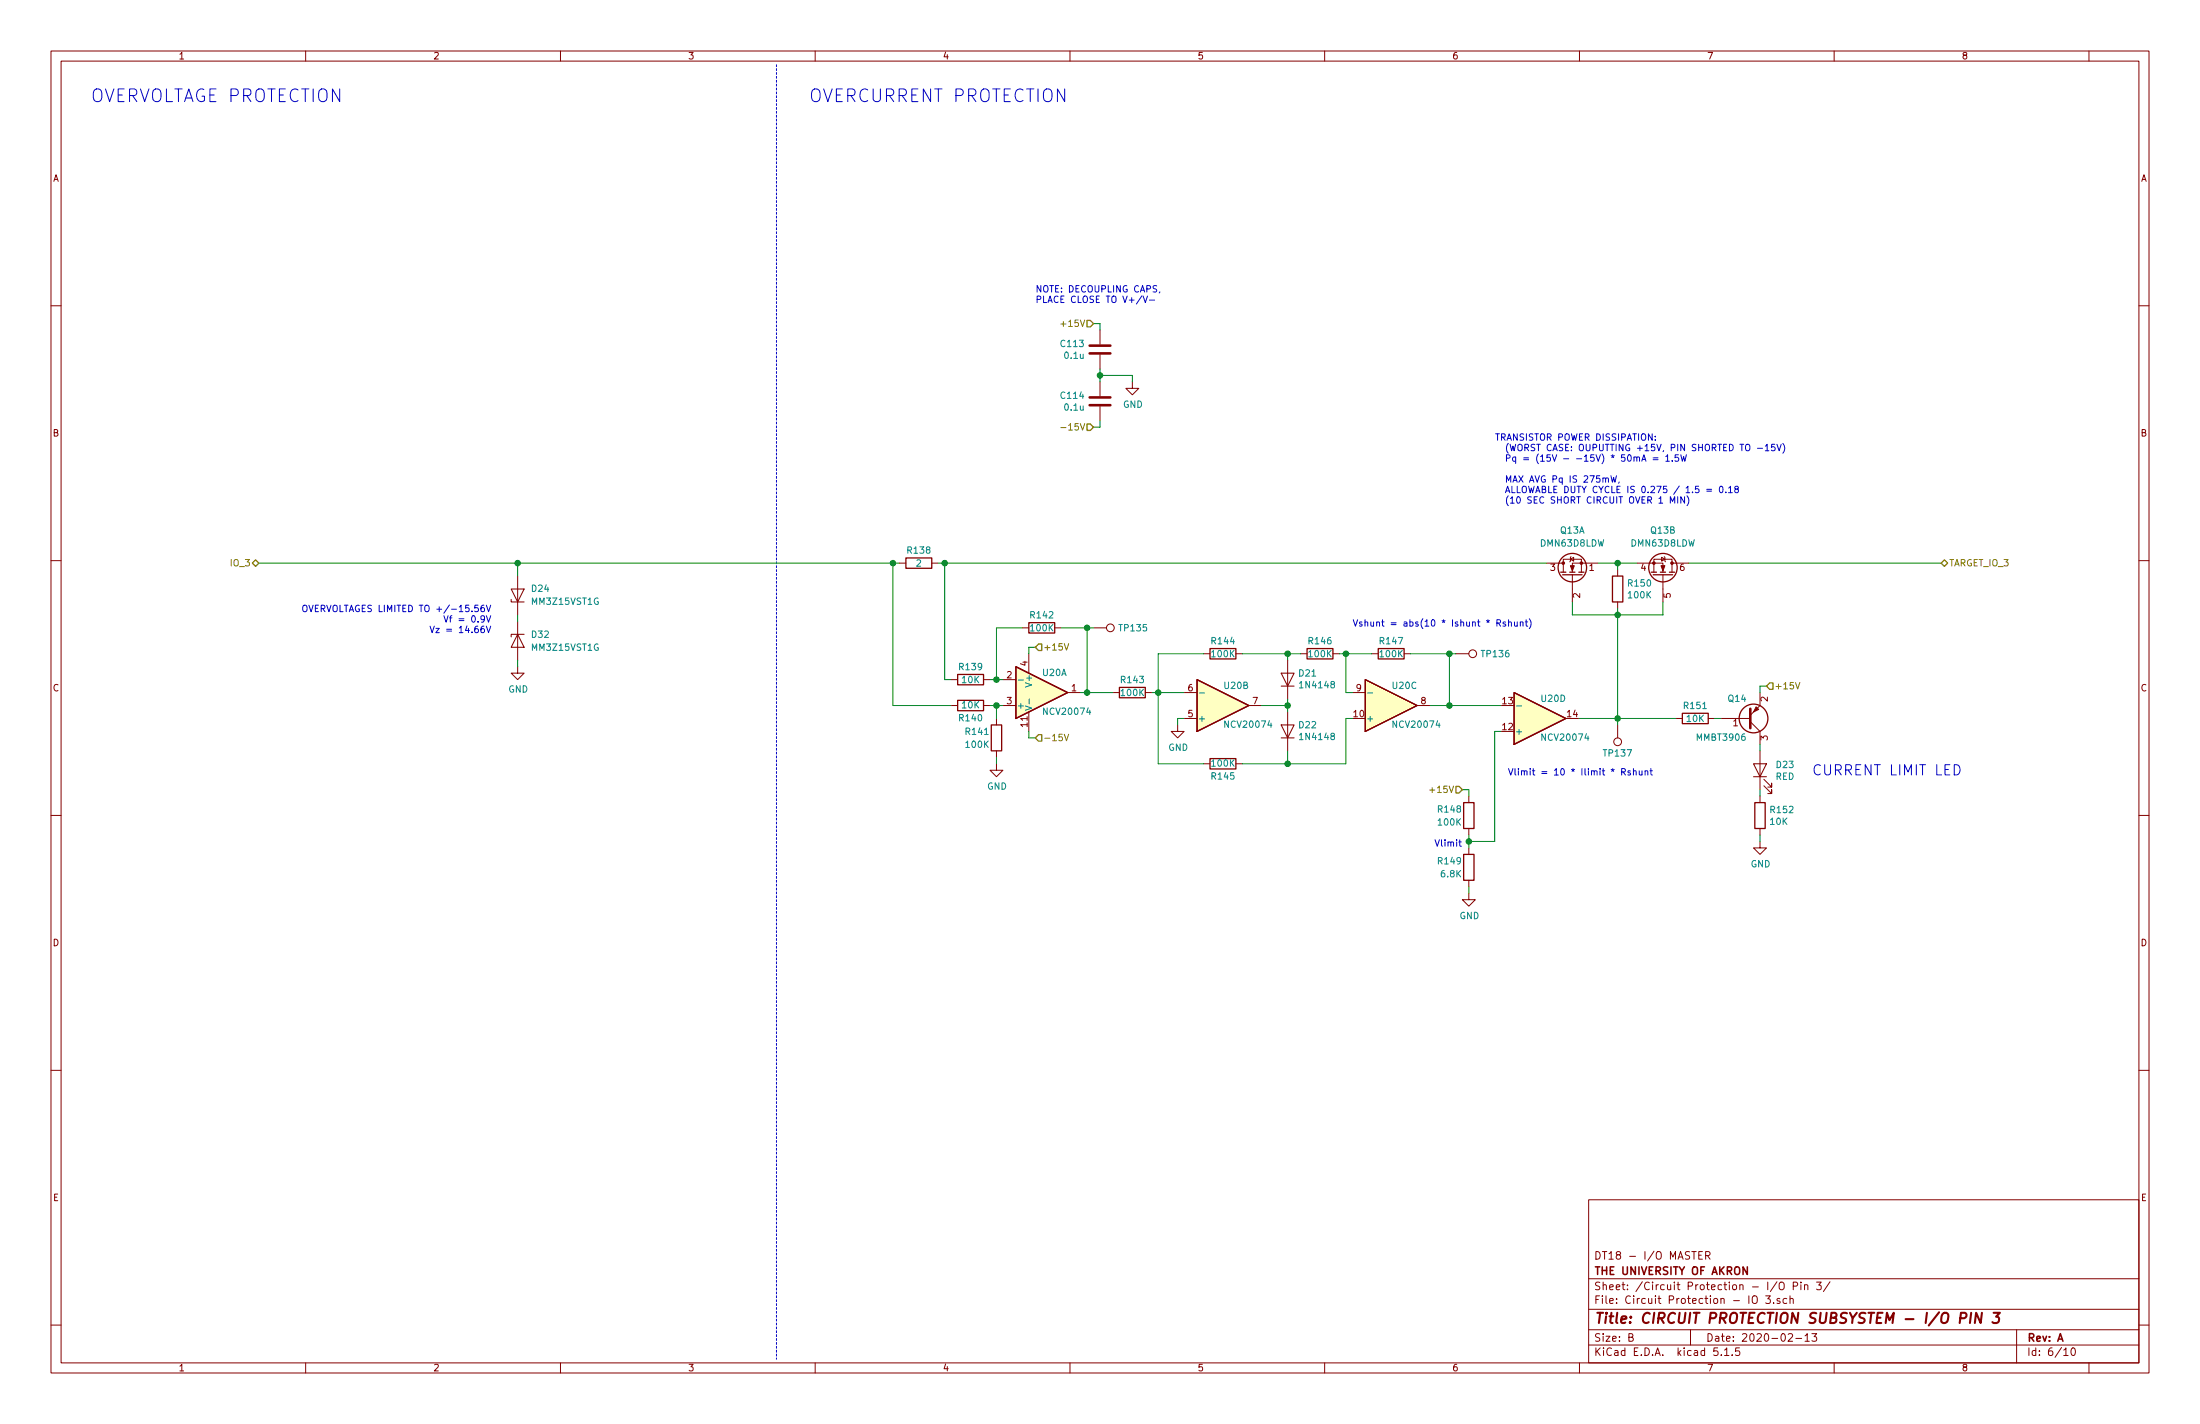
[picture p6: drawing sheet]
<svg xmlns="http://www.w3.org/2000/svg" width="432mm" height="279mm" viewBox="0 0 432 279" stroke-linecap="round" stroke-linejoin="round" font-family="sans-serif">
<g fill="none" stroke="#840000" stroke-width=".2">
<path d="M10 10h411.8v259.4h-411.8zM12 12h407.8v255.4h-407.8zM60 10v2M110 10v2M160 10v2M210 10v2M260 10v2M310 10v2M360 10v2M410 10v2M10 60h2M419.8 60h2"/>
<path d="M215.9 64.8v2.8M215.9 69.6v2.8M215.9 74.9v2.8M215.9 79.8v2.8M222.2 74.9v1.3h1.3l-1.3 1.3-1.2-1.3h1.2M10 110h2M100.3 117.6v.5h2.6M100.3 115.6h2.6l-1.3 2.5zM101.6 113v7.7M176.5 110.5h1.3M182.9 110.5h1.2M303.5 110.5h3.3"/>
<path d="M306.8 112.3v-2.6h3.6v2.6M308.2 109.7l.7-.4v.8zM308.4 109.2l-.3 1M308.6 112.8v5.3M313.7 110.5h-5.1v1.8M317.5 111.8v1.2M317.5 118.1v1.3M321.3 110.5h5.1v1.8M324.6 112.3v-2.6h3.6v2.6M326.1 109.3l.7 .4-.7 .4zM326.4 112.8v5.3M326.6 109.2l.3 1"/>
<path d="M328.2 110.5h3.3M419.8 110h2M101.6 130.8v1.3h1.3l-1.3 1.3-1.3-1.3h1.3M101.6 124.5l1.3 2.5h-2.6zM101.6 121.9v7.6M102.9 124.5h-2.6v.5M186.7 138.4h1.3M186.7 133.4h1.3M193 138.4h1.3M193 133.4h1.3M196.8 138.4h2.6M196.8 133.4h2.6"/>
<path d="M200.7 123.2h1.2M201.9 128.3v3.8M201.9 139.7v3.8M207 123.2h1.3M209.5 135.9h2.6M214.6 123.2h2.6M218.4 135.9h1.3M224.8 135.9h1.3M232.4 135.9h2.5M236.2 128.3h1.3M242.6 128.3h1.2M245.1 138.4h2.5"/>
<path d="M251.5 132.1h2.5l-1.3 2.5zM251.5 134.6h2.5M252.7 129.5v7.7M252.7 139.7v7.6M255.3 128.3h1.2M261.6 128.3h1.3M265.4 135.9h2.6M269.2 128.3h1.3M275.6 128.3h1.3M278.1 138.4h2.6M285.7 128.3h2.6M345.4 135.9v2.5l-1.9 1.9"/>
<path d="M10 160h2M195.6 149.9v1.2h1.2l-1.2 1.3-1.3-1.3h1.3M195.6 141v1.2M195.6 147.3v1.3M231.1 142.2v1.3h1.3l-1.3 1.3-1.2-1.3h1.2M232.4 141h2.5M236.2 149.9h1.3M242.6 149.9h1.2M251.5 142.2h2.5l-1.3 2.6zM251.5 144.8h2.5M288.3 156.2v1.3M317.5 142.2v2.6"/>
<path d="M328.9 141h1.3M335.3 141h1.2M337.8 141h5.7M343.5 141.6l1.9 1.9v2.6M344.2 149.9h2.5l-1.3 2.5zM344.2 152.4h2.5M345.4 147.3v7.6M345.4 156.2v1.3M346.2 154.2l1.5 1.5v-.8v.8h-.7M346.2 152.9l1.5 1.5v-.7v.7h-.7M419.8 160h2M288.3 175.3v1.2h1.3l-1.3 1.3-1.3-1.3h1.3"/>
<path d="M288.3 162.6v1.2M288.3 166.4v1.2M288.3 172.7v1.3M345.4 165.1v1.3h1.3l-1.3 1.2-1.2-1.2h1.2M345.4 162.6v1.2M10 210h2M419.8 210h2M311.8 235.4h108v32h-108zM10 260h2M311.8 256.9h108M311.8 250.9h108M332.1 245.6h.8"/>
<path d="M332.5 245.6v1.5M333.4 246.3h.5M334.1 245.6h-.7v1.5h.7M334.8 246.4l.7-.1 .1-.2v-.4l-.2-.1h-.6v1.5M335.1 246.4l.5 .7M344 254.5a.5 .5 0 0 1 .5-.2 .5 .5 0 0 1 .4 .5v.5a.5 .5 0 0 1-.5 .5 .5 .5 0 0 1-.5-.5zM346.6 254.3h.9l-.5 .5 .4 .2v.6l-.2 .2-.6-.2M348.1 255.6v.2M348.8 251.5l-1.3 1.9M349.2 251.8a.5 .5 0 0 1 .6-.2 .5 .5 0 0 1 .4 .5v.5a.5 .5 0 0 1-.5 .5 .5 .5 0 0 1-.5-.5zM349.3 254.8h-.3l-.2 .2v.2l.5 .1v.4h-.5M350.7 254.8h-.4l-.3 .2v.6l.3 .2 .4-.1"/>
<path d="M351.3 254.9l.2-.1h.4l.1 1M351.3 254.3v1.5M352 252.3h.7l.1-.2v-.4l-.2-.1h-.6v1.5M353.5 251.6v.1M353.5 252.1v1M354.2 252.2l.1-.1a.37 .37 0 0 1 .5 .2v.8M354.2 252.1v1M356.5 251.6h1l-.5 .5 .4 .2v.6l-.2 .2-.7-.2M359.2 251.5l-1.3 1.9M419.8 260h2M60 267.4v2M110 267.4v2"/>
<path d="M160 267.4v2M210 267.4v2M260 267.4v2M310 267.4v2M311.8 263.9h108M311.8 260.9h108M319.7 262.4l.7-.1 .1-.2-.1-.4h-.7v1.5h.6l.2-.2 .1-.3-.4-.3M331.8 260.9v3M337.1 264.5h-.7l-.1 .7 .2-.2 .6 .1 .1 .2-.1 .5-.2 .2-.6-.2M337.8 265.8v.2M338.5 264.9l.4-.4v1.5M338.5 266h.8"/>
<path d="M340 265.8v.2M341.4 264.5h-.7l-.1 .7 .2-.2 .6 .1 .1 .2-.1 .5-.2 .2-.6-.2M351 261.8l.6-.1 .2 .4-.9 1.1h.9M352.5 262.6h1.1M354.3 262.1l.4-.4v1.5M354.3 263.2h.8M355.6 261.7h1l-.5 .6 .4 .1v.6l-.2 .2-.7-.2M360 267.4v2M395.8 260.9v6.5M405.1 264.9l.4-.4v1.5M405.1 266h.8M406.6 264.6l.3-.1a.86 .86 0 0 1 .1 1.5 .79 .79 0 0 1-.4-1.4z"/>
<path d="M410 267.4v2"/>
<circle cx="217.9" cy="123.2" r=".76"/>
<circle cx="289.1" cy="128.3" r=".76"/>
<circle cx="317.5" cy="145.5" r=".76"/>
</g>
<path d="M384.8 258.6l.9-.1a.54 .54 0 0 0 .3-.5 .54 .54 0 0 0-.4-.4h-.7l-.3 2M386.9 257.6l-.3 2M389 257.6l-.3 2-.8-2-.3 2M391.3 257.6h1.2l-.7 .7a.48 .48 0 0 1 .6 .4l-.1 .5-.2 .3-.8 .1-.2-.2" fill="none" stroke="#840000" stroke-width=".41"/>
<path d="M343 248.6v1.5l-.9-1.5v1.5" fill="none" stroke="#840000" stroke-width=".3"/>
<g fill="none" stroke="#840000" stroke-width=".25">
<path d="M177.8 109.5h5.1v2h-5.1zM306.3 112.3h1M306.7 112.8h3.8M308.1 112.3h1M309.9 112.3h1M316.5 113h2v5.1h-2zM324.1 112.3h1M324.5 112.8h3.8M325.9 112.3h1M327.7 112.3h1M188 137.4h5v2h-5zM188 132.3h5v2.1h-5z"/>
<path d="M199.4 130.8l10.1 5.1-10.1 5.1zM201.9 122.2h5.1v2h-5.1zM219.7 134.9h5.1v2h-5.1zM234.9 133.4l10.2 5-10.2 5.1zM237.5 127.3h5.1v2h-5.1zM256.5 127.3h5.1v2h-5.1zM268 133.4l10.1 5-10.1 5.1zM270.5 127.3h5.1v2h-5.1zM297.2 135.9l10.1 5.1-10.1 5.1zM330.2 140h5.1v2h-5.1zM194.6 142.2h2v5.1h-2zM237.5 148.8h5.1v2.1h-5.1z"/>
<path d="M287.3 157.5h2v5.1h-2zM344.4 157.5h2.1v5.1h-2.1zM287.3 167.6h2v5.1h-2z"/>
<circle cx="308.6" cy="111.4" r="2.79"/>
<circle cx="326.4" cy="111.4" r="2.79"/>
<circle cx="344.2" cy="141" r="2.82"/>
</g>
<g fill="#ffffc2" stroke="#ffffc2" stroke-width=".2">
<path d="M199.4 130.8l10.1 5.1-10.1 5.1z"/>
<path d="M268 133.4l10.1 5-10.1 5.1z"/>
<path d="M297.2 135.9l10.1 5.1-10.1 5.1z"/>
<path d="M234.9 133.4l10.2 5-10.2 5.1z"/>
</g>
<path d="M199.9 133.4h1M201.2 138.5l1.3 .4-1.3 .5M202 137.1v1M235.4 136h1M268.5 136h.9M297.7 138.5h1" fill="none" stroke="#008484" stroke-width=".2"/>
<path d="M213.9 79.5h4M213.9 78h4M213.9 69.3h4M213.9 67.8h4M343.5 139.1v3.8" fill="none" stroke="#840000" stroke-width=".51"/>
<g fill="#840000" stroke="#840000" stroke-width=".2">
<path d="M308.2 111h.8l-.4 1z"/>
<path d="M326 111h.8l-.4 1z"/>
<path d="M344.7 138.7l.5 .5-1 .5z"/>
<circle cx="310.4" cy="110.5" r=".25"/>
<circle cx="306.8" cy="110.5" r=".25"/>
<circle cx="324.6" cy="110.5" r=".25"/>
<circle cx="328.2" cy="110.5" r=".25"/>
</g>
<path d="M152.4 12.7v254" fill="none" stroke="#0000c2" stroke-width=".2" stroke-dasharray=".4 .4"/>
<g fill="none" stroke="#008400" stroke-width=".2">
<path d="M214.6 63.5h1.3v1.3M215.9 72.4v2.5M215.9 73.7h6.3v1.2M215.9 82.6v1.2h-1.3M50.8 110.5h125.7M101.6 110.5v2.5M175.3 110.5v27.9h11.4M184.1 110.5h119.4M185.4 110.5v22.9h1.3M308.6 118.1v2.6h17.8v-2.6M313.7 110.5h7.6M317.5 110.5v1.3"/>
<path d="M317.5 119.4v22.8M331.5 110.5h49.5M101.6 120.7v1.2M101.6 129.5v1.3M194.3 138.4h2.5M194.3 133.4h2.5M195.6 138.4v2.6M200.7 123.2h-5.1v10.2M203.2 127h-1.3v1.3M208.3 123.2h6.3M212.1 135.9h6.3M213.4 123.2v12.7"/>
<path d="M226.1 135.9h6.3M236.2 128.3h-8.9v21.6h8.9M243.8 128.3h11.5M247.6 138.4h5.1M252.7 128.3v1.2M252.7 137.2v2.5M262.9 128.3h6.3M264.2 128.3v7.6h1.2M276.9 128.3h8.8M280.7 138.4h13.9M284.5 128.3v10.1M346.7 134.6h-1.3v1.3"/>
<path d="M195.6 148.6v1.3M201.9 143.5v1.3h1.3M232.4 141h-1.3v1.2M252.7 147.3v2.6M265.4 141h-1.2v8.9h-20.4M287 154.9h1.3v1.3M294.6 143.5h-1.2v21.6h-5.1M309.9 141h19M336.5 141h1.3M345.4 146.1v1.2M345.4 154.9v1.3M288.3 163.8v2.6"/>
<path d="M288.3 174v1.3M345.4 163.8v1.3"/>
</g>
<path d="M208.2 63.6h1M208.2 83.9h1M208.9 126.3l.4 1.3 .5-1.3M352.4 133.9l.4 1.3 .5-1.3M208.9 144.1l.4 1.2 .5-1.2M280.6 155h1" fill="none" stroke="#848400" stroke-width=".2"/>
<path d="M213.4 62.9h.6l.6 .6-.6 .6h-.6zM213.4 83.2h.6l.6 .6-.6 .7h-.6zM49.5 110.5l.7-.6 .6 .6-.6 .6zM381 110.5l.6-.6 .7 .6-.7 .6zM203.8 126.4h.7v1.2h-.7l-.6-.6zM347.3 134h.7v1.3h-.7l-.6-.7zM203.8 144.1h.7v1.3h-.7l-.6-.6zM285.7 154.3h.7l.6 .6-.6 .7h-.7z" fill="none" stroke="#848400" stroke-width=".25"/>
<g fill="none" stroke="#0000c2" stroke-width=".2">
<path d="M224.1 58l-1.1 1.7M224.4 58.1l.4 1.3 .4-1.3M225.6 58.9h1M227.6 57.3l-.1 .2M314.6 93.9l.5-.1v.8M315.1 94l.2-.2h.3l.1 .8M316.2 93.3l.3 1.3 .2-.9 .3 .9 .3-1.3M317.8 94.6l-.1 .2M320.7 89.8l.5-.1 .1 .8M321.3 89.8l.1-.1h.3l.1 .8M322.2 90.5l.5-1.3 .4 1.3M322.4 90.1h.5"/>
<path d="M324.5 89.8h.9M324.5 90.2h.9M324.9 86.3v.1M324.9 85.6v.1M326.9 89.6l.4-.4v1.3M326.9 90.5h.8M327.8 98.7v-1.2l.5 .9 .4-.9v1.2M328.2 90.4v.1M329.3 97.5v1.2M329.4 89.2h-.6v.6l.4-.1 .3 .3v.3l-.3 .2-.4-.1M329.9 89.2l.3 1.3 .3-.9 .2 .9 .3-1.3M330.6 97.5v1.2l-.7-1.2v1.2"/>
<path d="M331.1 97.3a1.47 1.47 0 0 1 0 1.9M335 96h.9M335 96.4h.9M337.6 95.5l.2-.1a.69 .69 0 0 1 .4 .6 .69 .69 0 0 1-.4 .7l-.3-.5zM338.7 96.5v.2M339.3 95.8l.3-.4v1.3M339.3 96.7h.7M340.7 96l-.2-.2v-.3l.2-.1 .4 .1v.3l-.6 .4v.2l.2 .3 .4-.1 .1-.2-.1-.3-.1-.1M345 88h.9M346.5 87.5l.3-.3v1.2M346.5 88.4h.7M348.3 87.2h-.5l-.1 .6 .5-.1 .2 .2v.3l-.2 .2-.5-.1"/>
<path d="M348.8 87.2l.4 1.2 .4-1.2M349.9 87a1.4 1.4 0 0 1 0 1.9M59.5 118.9l.2-.2a.45 .45 0 0 1 .6 .5l-.2 .8h-.5a1 1 0 0 1-.1-1.1zM60.6 118.7l.5 1.3 .4-1.3M61.9 119.4h.4M62.5 118.7h-.6v1.3h.6M84.4 122.9l.4 1.2 .4-1.2M85.5 123.3h.7l-.7 .8h.7M87.1 120.8l.5 1.3 .4-1.3M88.2 121.2h.5M88.7 120.8l-.3 .2v1.1M293.8 122.3l.6-.1 .1-.5-.7-.1v1.3"/>
<path d="M294.1 122.3l.4 .6M295.5 122.1l-.3-.1-.2 .2 .1 .2 .4 .1v.3h-.5M296.1 122.1h.5v.8M296.1 121.6v1.3M297.3 122v.8l.5-.1M297.8 122v.9M298.4 122.1h.5v.8M298.4 122v.9M299.4 122h.4M299.5 121.6v1.1l.3 .2M300.2 121.4a1.47 1.47 0 0 1 0 1.9M318.3 151.5l.6-.1 .1-.2-.1-.3-.6-.1v1.3"/>
<path d="M318.6 151.5l.4 .6M320 151.3l-.3-.1-.2 .2 .1 .2 .4 .1v.3h-.5M320.6 151.4l.5-.1v.8M320.6 150.8v1.3M321.7 151.2l.1 .8 .5-.1M322.3 151.2v.9M322.9 151.4l.5-.1v.8M322.9 151.2v.9M323.8 151.2h.5M324 150.8v1.1l.3 .2M383.6 150a1.01 1.01 0 0 1 1.1 1 1.01 1.01 0 0 1-1.1 1z"/>
</g>
<g fill="#008400" stroke="#008400" stroke-width=".25">
<circle cx="185.4" cy="110.5" r=".51"/>
<circle cx="317.5" cy="141" r=".51"/>
<circle cx="227.3" cy="135.9" r=".51"/>
<circle cx="252.7" cy="138.4" r=".51"/>
<circle cx="252.7" cy="149.9" r=".51"/>
<circle cx="215.9" cy="73.7" r=".51"/>
<circle cx="288.3" cy="165.1" r=".51"/>
<circle cx="175.3" cy="110.5" r=".51"/>
<circle cx="101.6" cy="110.5" r=".51"/>
<circle cx="317.5" cy="110.5" r=".51"/>
<circle cx="317.5" cy="120.7" r=".51"/>
<circle cx="195.6" cy="138.4" r=".51"/>
<circle cx="195.6" cy="133.4" r=".51"/>
<circle cx="213.4" cy="135.9" r=".51"/>
<circle cx="252.7" cy="128.3" r=".51"/>
<circle cx="264.2" cy="128.3" r=".51"/>
<circle cx="284.5" cy="138.4" r=".51"/>
<circle cx="213.4" cy="123.2" r=".51"/>
<circle cx="284.5" cy="128.3" r=".51"/>
</g>
<g font-size="3.5" fill="#0000c2">
<text x="17.8" y="20.1">OVERVOLTAGE PROTECTION</text>
<text x="158.7" y="20.1">OVERCURRENT PROTECTION</text>
</g>
<text font-size="2.8" fill="#0000c2" x="355.6" y="152.1">CURRENT LIMIT LED</text>
<text font-size="2.8" fill="#840000" x="312.8" y="259.7">Title: CIRCUIT PROTECTION SUBSYSTEM - I/O PIN 3</text>
<g font-size="2.1" fill="#840000">
<text x="312.8" y="250.1">THE UNIVERSITY OF AKRON</text>
<text x="312.8" y="247.1">DT18 - I/O MASTER</text>
<text x="312.8" y="255.8">File: Circuit Protection - IO 3.sch</text>
<text x="312.8" y="253.1">Sheet: /Circuit Protection - I/O Pin 3/</text>
<text x="312.8" y="263.2">Size: B</text>
<text x="334.8" y="263.2">Date: 2020-02-13</text>
<text x="397.8" y="263.2">Rev: A</text>
<text x="312.8" y="266">KiCad E.D.A. kicad 5.1.5</text>
<text x="397.8" y="266">Id: 6/10</text>
</g>
<g font-size="1.8" fill="#840000">
<text x="35" y="11.6">1</text>
<text x="85" y="11.6">2</text>
<text x="135" y="11.6">3</text>
<text x="185" y="11.6">4</text>
<text x="235" y="11.6">5</text>
<text x="285" y="11.6">6</text>
<text x="335" y="11.6">7</text>
<text x="385" y="11.6">8</text>
<text x="10.4" y="35.6">A</text>
<text x="420.2" y="35.6">A</text>
<text x="10.4" y="85.6">B</text>
<text x="420.2" y="85.6">B</text>
<text x="304.3" y="112">3</text>
<text x="311.9" y="112">1</text>
<text x="322.1" y="112">4</text>
<text x="329.7" y="112">6</text>
<text x="310.1" y="117.3" transform="rotate(-90 310.1 117.3)">2</text>
<text x="327.9" y="117.3" transform="rotate(-90 327.9 117.3)">5</text>
<text x="201.7" y="130.7" transform="rotate(-90 201.7 130.7)">4</text>
<text x="10.4" y="135.6">C</text>
<text x="197.6" y="133.1">2</text>
<text x="210.3" y="135.6">1</text>
<text x="233.2" y="135.6">6</text>
<text x="266.2" y="135.6">9</text>
<text x="347" y="137.6" transform="rotate(-90 347 137.6)">2</text>
<text x="420.2" y="135.6">C</text>
<text x="197.6" y="138.2">3</text>
<text x="201.7" y="142.6" transform="rotate(-90 201.7 142.6)">11</text>
<text x="233.2" y="140.7">5</text>
<text x="245.9" y="138.2">7</text>
<text x="265.7" y="140.7">10</text>
<text x="278.9" y="138.2">8</text>
<text x="294.9" y="143.3">12</text>
<text x="294.9" y="138.2">13</text>
<text x="307.6" y="140.7">14</text>
<text x="340.2" y="142.5">1</text>
<text x="347" y="145.3" transform="rotate(-90 347 145.3)">3</text>
<text x="10.4" y="185.6">D</text>
<text x="420.2" y="185.6">D</text>
<text x="10.4" y="235.6">E</text>
<text x="420.2" y="235.6">E</text>
<text x="35" y="269">1</text>
<text x="85" y="269">2</text>
<text x="135" y="269">3</text>
<text x="185" y="269">4</text>
<text x="235" y="269">5</text>
<text x="285" y="269">6</text>
<text x="335" y="269">7</text>
<text x="385" y="269">8</text>
</g>
<g font-size="1.8" fill="#0000c2">
<text x="203.2" y="57.4">NOTE: DECOUPLING CAPS,</text>
<text x="203.2" y="59.4">PLACE CLOSE TO V+/V-</text>
<text x="293.4" y="86.5">TRANSISTOR POWER DISSIPATION:</text>
<text x="294.4" y="88.5">(WORST CASE: OUPUTTING +15V, PIN SHORTED TO -15V)</text>
<text x="294.4" y="90.6">Pq = (15V - -15V) * 50mA = 1.5W</text>
<text x="294.4" y="94.7">MAX AVG Pq IS 275mW,</text>
<text x="294.4" y="96.7">ALLOWABLE DUTY CYCLE IS 0.275 / 1.5 = 0.18</text>
<text x="294.4" y="98.8">(10 SEC SHORT CIRCUIT OVER 1 MIN)</text>
<text x="63" y="120.1">OVERVOLTAGES LIMITED TO +/-15.56V</text>
<text x="86.8" y="124.2">Vz = 14.66V</text>
<text x="89.1" y="122.1">Vf = 0.9V</text>
<text x="265.4" y="122.9">Vshunt = abs(10 * Ishunt * Rshunt)</text>
<text x="295.9" y="152.1">Vlimit = 10 * Ilimit * Rshunt</text>
<text x="282.2" y="166.1">Vlimit</text>
</g>
<g font-size="1.8" fill="#848400">
<text x="208.9" y="64.1">+15V</text>
<text x="209.4" y="84.5">-15V</text>
<text x="45.4" y="111.1">IO_3</text>
<text x="382.5" y="111.1">TARGET_IO_3</text>
<text x="204.7" y="127.6">+15V</text>
<text x="348.2" y="135.3">+15V</text>
<text x="204.7" y="145.4">-15V</text>
<text x="281.3" y="155.6">+15V</text>
</g>
<g font-size="1.8" fill="#008484">
<text x="208.3" y="68.1">C113</text>
<text x="209.1" y="70.4">0.1u</text>
<text x="208.3" y="78.3">C114</text>
<text x="209.1" y="80.6">0.1u</text>
<text x="220.4" y="80">GND</text>
<text x="302.5" y="107.2">DMN63D8LDW</text>
<text x="306.3" y="104.7">Q13A</text>
<text x="320.2" y="107.2">DMN63D8LDW</text>
<text x="324.1" y="104.7">Q13B</text>
<text x="178.2" y="108.6">R138</text>
<text x="179.9" y="111.2">2</text>
<text x="104.4" y="116.1">D24</text>
<text x="104.6" y="118.7">MM3Z15VST1G</text>
<text x="319.7" y="115.1">R150</text>
<text x="319.7" y="117.4">100K</text>
<text x="104.4" y="125.1">D32</text>
<text x="202.4" y="121.3">R142</text>
<text x="202.4" y="123.9">100K</text>
<text x="219.8" y="123.9">TP135</text>
<text x="104.6" y="127.7">MM3Z15VST1G</text>
<text x="188.4" y="131.5">R139</text>
<text x="237.9" y="126.4">R144</text>
<text x="237.9" y="129">100K</text>
<text x="257" y="126.4">R146</text>
<text x="257" y="129">100K</text>
<text x="270.9" y="126.4">R147</text>
<text x="270.9" y="129">100K</text>
<text x="290.9" y="129">TP136</text>
<text x="99.8" y="135.9">GND</text>
<text x="188.9" y="134">10K</text>
<text x="202.6" y="134.4" transform="rotate(-90 202.6 134.4)">V+</text>
<text x="204.7" y="132.6">U20A</text>
<text x="220.1" y="134">R143</text>
<text x="220.1" y="136.6">100K</text>
<text x="240.4" y="135.2">U20B</text>
<text x="255" y="132.7">D21</text>
<text x="255.4" y="135.1">1N4148</text>
<text x="273.4" y="135.2">U20C</text>
<text x="302.6" y="137.7">U20D</text>
<text x="339.3" y="137.7">Q14</text>
<text x="188.4" y="141.5">R140</text>
<text x="188.9" y="139">10K</text>
<text x="199.5" y="139.1">+</text>
<text x="205.1" y="140.3">NCV20074</text>
<text x="235.1" y="141.6">+</text>
<text x="240.6" y="142.8">NCV20074</text>
<text x="255" y="142.9">D22</text>
<text x="268.1" y="141.6">+</text>
<text x="273.7" y="142.8">NCV20074</text>
<text x="330.6" y="139.1">R151</text>
<text x="331.1" y="141.7">10K</text>
<text x="189.7" y="144.2">R141</text>
<text x="189.7" y="146.7">100K</text>
<text x="229.3" y="147.3">GND</text>
<text x="255.4" y="145.2">1N4148</text>
<text x="297.3" y="144.1">+</text>
<text x="302.9" y="145.3">NCV20074</text>
<text x="314.9" y="148.4">TP137</text>
<text x="333.2" y="145.3">MMBT3906</text>
<text x="193.8" y="154.9">GND</text>
<text x="237.9" y="153">R145</text>
<text x="237.9" y="150.4">100K</text>
<text x="348.5" y="153">RED</text>
<text x="348.7" y="150.7">D23</text>
<text x="282.4" y="159.4">R148</text>
<text x="282.4" y="162">100K</text>
<text x="347.5" y="161.8">10K</text>
<text x="347.6" y="159.5">R152</text>
<text x="282.4" y="169.6">R149</text>
<text x="282.9" y="172.1">6.8K</text>
<text x="343.6" y="170.2">GND</text>
<text x="286.5" y="180.3">GND</text>
</g>
</svg>
